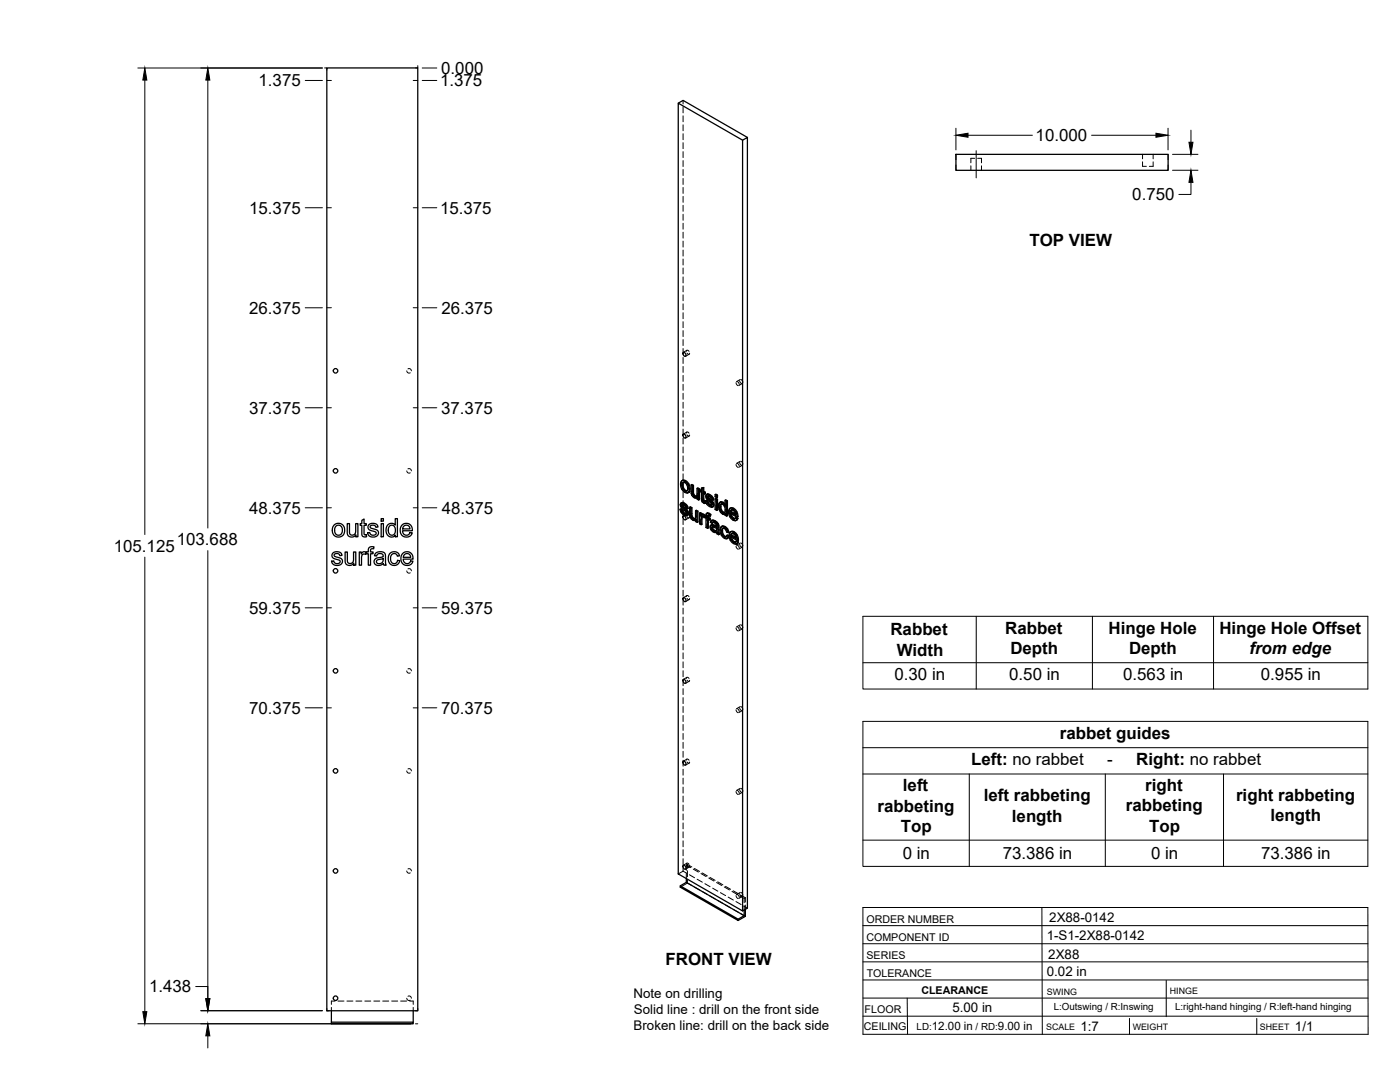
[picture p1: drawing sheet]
<svg xmlns="http://www.w3.org/2000/svg" width="559mm" height="432mm" viewBox="0 0 559 432" stroke-linecap="round" stroke-linejoin="round" font-family="sans-serif">
<!-- layer: Visible -->
<g fill="none" stroke="#000" stroke-width=".51">
<path d="M130.5 27.1h36.3v376.3h-36.3zM270.7 41.2l25.7 14.7v307.6l-25.7-14.7zM270.7 41.2l1.9-1.1 25.7 14.7M296.4 55.9l1.9-1.1v307.6l-1.9 1.1M381.6 61.6h84.6v6.4h-84.6zM272.7 140.6a.93 .93 0 0 1 1 .6 .93 .93 0 0 1-.3 1l-.8-.8zM272.7 173.2a.93 .93 0 0 1 1 .6 .93 .93 0 0 1-.3 1l-.8-.8zM272.2 191.8l.7-.2 .8 .2zM272.2 191.8l-.6 1.2 .5 2.2 1.5 1.4 .8 .1 .5-.3M272.3 193.6l.3 1.4M272.6 195l.3-.1 .8 .8-.3 .2zM272.8 192.5l-.2 .9"/>
<path d="M272.9 194.9l-.3-1.5-.3 .2v-.3l.2-.6 .5-.2 .8 .5 .6 1.4-.2 1.4-.8 .1M273.4 192l1.2 1.3 .4-.2 .4 1.9M273.7 195.7l.5 .2M273.7 191.8l1.3 1.3M274.6 193.3l.5 1.9 .3-.2-.2 1.2M275.1 195.2l-.2 1.2 .3-.2-.6 .5M275.8 193.5l.7 .4 .3-.2v3.2M276.5 193.9v3.2l.3-.2 .3 .6M276.5 197.1l.3 .6 .3-.2 .5 .4M276.8 197.7l.4 .4h.9l-.3 .1M276.8 193.7l-.6-.4-.4 .2v3.1l.4 1.1 .7 .8a.97 .97 0 0 0 1.4 .1v.6l.5 .4M277.2 198.1l.6 .1"/>
<path d="M278.2 194.9l.6 .4 .4-.2v4.3l-.4 .2v-4.3M278.3 198.6l-.2 .2M279.2 195.1l-.6-.4-.4 .2v2.7l-.4 .6M280 195.5l-.5 .1v.6l.5 .3v3.3l.7 .9 .6 .3 .3-.2-.1-.7h-.6M280 194.8l.9-.2v1.5M280.6 194.8v1.5l.3-.2 .6 .3M280.6 196.3l.6 .3 .3-.2v.6l-.3 .2v-.6M280.6 199.7l.7 .2M280.7 200l.8 .1M280.9 194.6l-.9 .2v1.1l-.5-.3M280.9 197v2.6M281.2 197.2l-.6-.4v2.8l.5 .2"/>
<path d="M281.6 199.8l.6 .3M282.1 197.3l.7-.1 .6 .2M282.3 198.3l.6 .4M282.4 198.6l.2 .3 .3-.2 1.5 1.4M282.4 197.1l-.4 .3M282.5 197.4h.9l.7 .6M282.5 199.9l-.9-.1 .7 1.6 1.3 .9 .9-.1M282.6 198.9l1.5 1.4 .3-.2 .4 .6M282.6 198v.1M282.7 198.4l-.4-.3 1 .3 .6 1 .6 .2M282.8 197.2l-.9 .2-.2 .9 .4 .9 1.9 1.8-.2 .7M283.1 197.6l.7 .6 .3-.2 .5 .6"/>
<path d="M283.8 198.2l.5 .6 .3-.2 .3 .9-.4 .1-.2-.8M285.4 199l.3-.1 .7 .3-.4 .2zM285.4 197.4l.3-.2 .7 .4-.4 .2zM285.4 199v4.3l.6 .4M285.4 197.4v.8l.6 .4M286.4 199.2v4.3l-.4 .2v-4.3M286.4 197.6v.8l-.4 .2v-.8M289.4 199.7l.6 .3 .3-.1v5.9l-.3 .2v-6M290.3 199.9l-.6-.4-.3 .2v2.1l-.4-.7M133.5 209.4l.9-.5h1l1.5 .7 .6 1-.1 2.1-1 1.3-1.8 .3-1.4-.8-.5-1.6a2.79 2.79 0 0 1 .8-2.5zM134 210.1l1.1-.5 .6 .1 .7 .6 .2 1.8-.8 1.3-1.1 .2-.8-.7-.3-1.5zM138.6 209h.9v3.7a1.31 1.31 0 0 0 1.7 .7 1.31 1.31 0 0 0 .8-1.6v-2.8h.9v5.2h-.9v-.8a1.86 1.86 0 0 1-2.2 .9 1.86 1.86 0 0 1-1.2-2.1z"/>
<path d="M144.4 207.7l.9-.6v1.9h.9v.7h-.9v3.3l.3 .4h.6l.1 .8h-1.2l-.6-.6-.1-3.9h-.6v-.7h.6zM147.2 209.5l1.6-.6a1.73 1.73 0 0 1 2.1 1.4l-.9 .1a1.17 1.17 0 0 0-1.1-.9 1.17 1.17 0 0 0-1.2 .9l.5 .4 2 .6a1.59 1.59 0 0 1 .7 2 1.59 1.59 0 0 1-1.9 .9l-1.5-.3-.8-1.4 .9-.1 .2 .6 .6 .5 1.5-.2a.82 .82 0 0 0 .1-1.1 .82 .82 0 0 0-1-.3l-1-.3a1.38 1.38 0 0 1-.8-2.2zM152.1 209h.9v5.2h-.9zM152.1 207h.9v1h-.9zM154.7 209.5l1.1-.6a1.86 1.86 0 0 1 2 .7v-2.6h.8v7.2h-.8v-.6a2.16 2.16 0 0 1-2.6 .4 2.16 2.16 0 0 1-1.1-2.4zM155.4 210.1l1.3-.5 1 1v2l-.7 .9h-1.1l-.8-1-.1-1.4zM160.4 209.6l1.1-.7h1.4l1 .7 .6 1 .1 1.2h-3.9l.2 1 .8 .7a1.43 1.43 0 0 0 1.9-1l.9 .1-.4 .9-1 .7h-1.6l-1.1-.6-.7-1.7 .2-1.4zM161.2 210l.6-.4 1 .1 .6 .5 .2 .9h-2.9zM271.4 203.2l.6 .3M271.9 200.7l.8-.1 .5 .2M272 203.5l.4-.2 .2 .9-.3 .1zM272.1 201.7l.1 .3 .3-.2 .3 .3"/>
<path d="M272.2 202l.3 .3 .3-.2 1.5 1.4M272.3 200.6l-.5 .2M272.3 204.3l.6 .6h.9M272.4 200.8h.8l.8 .6M272.4 203.3l-1-.1 .7 1.6 1.3 .9 .9-.1M272.5 201.4v.1M272.5 202.3l1.4 1.4 .4-.2 .4 .7M272.5 201.8l-.3-.3 1 .3 .5 1 .7 .3M272.6 204.2l.7 .6M272.7 200.6l-1 .3-.2 .9 .4 .7 1.9 1.9-.2 .7M272.7 205.9a.93 .93 0 0 1 1 .5 .93 .93 0 0 1-.3 1.1l-.8-.9zM272.9 201l.8 .6 .3-.2 .5 .7"/>
<path d="M273 204.9l.6 .2M273.7 201.6l.5 .6 .3-.1 .2 .8-.3 .2-.2-.9M273.7 205.1h-.1M273.9 203.7l.5 .6 .3-.1 .1 .7M274.4 204.3l.1 .7 .3-.1-.2 .5M274.5 205l-.2 .6 .3-.2-.4 .4M275.3 202.4l.6 .4 .3-.2v3.2M275.9 202.8v3.2l.3-.2 .3 .6M275.9 206l.3 .6 .3-.2 .5 .4M276.2 206.6l.4 .4h.9l-.3 .2M276.2 202.6l-.6-.4-.3 .2v3.2l.3 1 .7 .8a.97 .97 0 0 0 1.4 .1M276.6 207l.6 .2"/>
<path d="M277.6 203.8l.7 .4 .3-.2v4.3l-.3 .2v-4.3M277.7 207.5v.7l.6 .3M277.7 207.5l-.2 .2M278.6 204l-.7-.4-.3 .2v2.8l-.4 .6M279.2 204.7l.6 .4 .3-.2v.5l.4-.2M279.8 205.1v.6l.7-.5 .4 .1M280 206.4l.2 2.8-.3 .2v-2.2M280.1 204.9l-.6-.3-.3 .1v4.3l.7 .4M280.2 205.3h.7l.6 .4M280.3 206.1v.1M280.6 205.4l.6 .5M281.1 206.6l-.9-.5-.2 .3 .3-.2-.1 .8"/>
<path d="M281.1 206.6l.1-.5v.3l.6 .4v3.7l.6 .4M281.2 200.3l.1 .7M281.3 206.5l-.2 .1M282.2 204.9h.9l.6 .4M282.2 200.1l.3-.2 .3 .8-.3 .2zM282.4 206.6l.7 .4 .4-.2v.6l-.4 .1v-.5M282.5 204.7l-.5 .2M282.5 200.9l.7 .6h.8M282.7 207.3v3.4l-.3 .2v-3.8l.7 .4M282.7 205.7v.7M282.8 205.1l.6 .4 .3-.2-.4 .8 .1-.6M282.8 200.7l.7 .7"/>
<path d="M283.1 204.9l-.6-.2-.5 .2-.2 1.3-.6-.3 .6-.1M283.2 201.5l.6 .2M283.3 206.1a.46 .46 0 0 0-.5-.5 .46 .46 0 0 0-.4 .6v.4l.3-.2 .8 .4M283.9 209.6l.7-.2 1.4 .5M283.9 201.7h-.1M284.1 210.7l.2 .6 .3-.2 .6 .5M284.1 200.3l.4 .6 .3-.2 .2 .8M284.2 210.4l-.1 .3 .3-.2 .2 .6M284.2 209.4l-.5 .2M284.3 211.3l.5 .5h1M284.3 210.3l-.1 .1M284.4 207.7l.8 .4 .3-.2 .8 .6"/>
<path d="M284.4 210.3l.8 .3a.67 .67 0 0 1 .9 .3 .67 .67 0 0 1-.2 .8M284.4 210.3l-.2 .1M284.4 210.3v.2M284.5 200.9l.2 .7 .3-.1-.2 .5M284.6 208.4l-.5 .5 .6-.5 1.2 1a.43 .43 0 0 1 .1 .6 .43 .43 0 0 1-.7 0l-1-.4M284.6 209.4l-1 .3-.1 1.1 .6 1.1 1.1 .6a.61 .61 0 0 1 .7-.1 .61 .61 0 0 1 .3 .6l.6 .4M284.7 201.6l-.2 .6 .3-.2-.5 .4M284.7 207.6l-.8 .2M284.8 211.8h1.1M285.2 208.1l.8 .5 .3-.1 .4 .5M285.5 207.9l-.8-.3-1 .3-.2 .5 .6 .5M285.9 211.7l-.4 .3"/>
<path d="M286 208.6l.4 .6 .3-.2 .2 .7M286.4 209.2l.2 .6 .3-.1 .1 2.9M286.6 209.8l.1 3 .3-.2 .2 .6-.4 .2-.1-.6M287.4 202.4l.3 1.4M287.5 200.4h1.2l.6 .6M287.7 201.3h.7l.7 .8 .3 1.1-.2 1.4M287.7 201.3l-.3 1.1 .4-.2 .3 1.4M287.7 203.8l.4-.2 .7 .8-.4 .2zM287.8 201.2l-.1 .1M287.8 200.3l-.5 .2M288 201.1l-.2 1.1M288.1 212v.1a1.2 1.2 0 0 0 .8 1.4l.5 .5"/>
<path d="M288.2 210.1l.9 .2 .3-.2 1 1M288.4 213.4l.6 .7 .9 .1M288.4 200.6l.6 .5h.4M288.4 204.6h.8M288.5 209.9l-.6 .3M288.6 210.8l-.2 1M288.7 200.4l-.7-.2-.9 .5-.3 .8 .1 1.4 1.1 1.9 .8 .5 .6-.2v.5l.6 .4M288.8 204.4l.4 .1M289.1 210.3l.8 .6a1.43 1.43 0 0 1 1 1.5l-.3 .1-.5-1.3M289.4 210.1l-.9-.2-.7 .3-.3 .7v1.4l.9 2 1 .6 .7 .1M289.4 205.1l-.2 .2M290 213.7l.7 .4"/>
<path d="M290.6 212.5l-.6-.2-.6-1.2-.9-.3-.4 1.2 .3-.2 .3 1.4M290.7 214.1l.3-.1-.3 .6-.6 .4zM291 214l-.6-.5-.7 .8-.6-.1M291.3 202.9h1a1.84 1.84 0 0 1 1.8 1.2M291.5 212.3l.8-.1a1.99 1.99 0 0 1 2 1.3M291.5 204.3l2.1 1.2-.4-1.1-.9-.9-.6 .1-.2 .7 .3-.2 1.7 1M291.7 213.6l2.1 1.2-.5-1.3-.9-.6h-.4l-.3 .7 .3-.2 1.7 1M291.8 206.1l.8 .8h.8M291.8 205l.3 .9M292 203.5l-.2 .6M292 214.4l.3 .9M292 215.5l.8 .8h.8"/>
<path d="M292.2 212.9l-.2 .5M292.5 203l1 1a1.89 1.89 0 0 1 1 2.1M292.6 206.9l.6 .2M292.7 212.4l1.1 1a1.97 1.97 0 0 1 .9 2M292.8 216.3l.5 .2M292.9 202.8l-.9-.2-1 .7-.2 1 .2 1.4 .7 1.1 1.3 1h.7l.8-.9M293.1 212.2l-.9-.2-.9 .5-.3 1.5 .3 1.2 .8 1.2 1.2 .7h.7l.7-.8M293.3 207l-.1 .1M293.5 216.4l-.2 .1M293.6 206.6l.6 .5M293.8 204.3l.4 1.9 .3-.1-.3 .1M293.8 216l.6 .5"/>
<path d="M293.9 213.7l.5 1.9 .3-.2-.3 .2M294.2 206.4l-2.8-1.6 .4 1.3 .3-.2 .8 .9M294.4 215.8l-2.8-1.6 .4 1.3 .3-.2 .8 .8M294.5 206.9l-.7 .8M294.5 206.9l-.6-.5-.7 .7M294.7 216.3l-.7 .8M294.7 216.3l-.6-.5-.8 .7M132.9 220.6l1.3-.4a1.81 1.81 0 0 1 2.3 1.4l-.9 .2a1.21 1.21 0 0 0-1.1-.9 1.21 1.21 0 0 0-1.2 .8l.3 .4 2.3 .7a1.6 1.6 0 0 1 .6 2 1.6 1.6 0 0 1-1.9 .9l-1.7-.5-.6-1.2 .9-.2 .3 .8 .6 .3 1.3-.2a.81 .81 0 0 0 .3-1.1 .81 .81 0 0 0-1.1-.3l-1-.3a1.36 1.36 0 0 1-1.1-1 1.36 1.36 0 0 1 .4-1.4zM137.8 220.3h.8l.1 3.8a1.31 1.31 0 0 0 1.7 .7 1.31 1.31 0 0 0 .7-1.7v-2.8h.9v5.3h-.8v-.8a1.86 1.86 0 0 1-2.2 .8 1.86 1.86 0 0 1-1.2-2.1zM143.4 220.3h.8v.8a1.27 1.27 0 0 1 2-.7l.8-.1v-1.1a1.55 1.55 0 0 1 2.3-1l-.2 .8a.81 .81 0 0 0-.8 0 .81 .81 0 0 0-.4 .8v.5h1v.7h-1v4.6h-.9v-4.6h-.8v-.4l-.3 .7-.8-.2-.6 .5-.2 4h-.9zM149.8 220.9l1.7-.7 1.3 .1 .7 .4 .6 4.9h-.9l-.2-.7-1.2 .7h-1.2l-.8-.4-.4-.7a1.74 1.74 0 0 1 2-2l.6-.1a.8 .8 0 0 0 .9-.8 .8 .8 0 0 0-1.1-.7l-1 .2-.5 .8-.8-.1zM150.5 223.6l2.5-.7a1.59 1.59 0 0 1-.7 1.8 1.59 1.59 0 0 1-1.9-.1z"/>
<path d="M155.7 220.8l1-.6 1.6 .1 .8 .6 .4 .9-.9 .2a1.47 1.47 0 0 0-2-.9 1.47 1.47 0 0 0-.7 2l.2 1 .6 .7h1.2l.8-1.2 .9 .1-.4 1.1a2.47 2.47 0 0 1-3.3 .4 2.47 2.47 0 0 1-.9-3.1zM160.7 220.9l1.4-.7 1.8 .4a2.83 2.83 0 0 1 1 2.5h-4l.3 1 .8 .8a1.46 1.46 0 0 0 1.9-1l.9 .1-.5 1-1 .6h-1.5l-1.1-.6-.7-1.8 .1-1.1zM161.4 221.3l.7-.3h1l.6 .5 .2 .9h-2.9zM272.7 238.5a.93 .93 0 0 1 1 .6 .93 .93 0 0 1-.3 1l-.8-.9zM272.7 271.1a.93 .93 0 0 1 1 .6 .93 .93 0 0 1-.3 1l-.8-.8zM272.7 303.8a.93 .93 0 0 1 1 .5 .93 .93 0 0 1-.3 1.1l-.8-.9zM272.7 345.3a.93 .93 0 0 1 1 .6 .93 .93 0 0 1-.3 1l-.8-.9zM273.9 350.6v1.5l-2.4 1.4v.6l23.1 13.2v-.5l-23.1-13.3M273.9 352.1l23.1 13.3-2.4 1.4M297 363.2v2.2M297.5 362.9v2.8l-2.9 1.6M132.3 403.4v5.2h32.6v-.7h-32.6"/>
<path d="M164.9 403.4v4.5"/>
<circle cx="133.9" cy="148" r=".9"/>
<circle cx="133.9" cy="187.9" r=".9"/>
<circle cx="133.9" cy="227.8" r=".9"/>
<circle cx="133.9" cy="267.7" r=".9"/>
<circle cx="133.9" cy="307.6" r=".9"/>
<circle cx="133.9" cy="347.6" r=".9"/>
<circle cx="133.9" cy="398.4" r=".9"/>
</g>
<!-- layer: Hidden -->
<g fill="none" stroke="#000" stroke-width=".4">
<path d="M272.6 40.1v1.4M272.6 42.7v2.3M272.6 46.2v2.4M272.6 49.8v2.4M272.6 53.4v2.4M272.6 56.9v2.4M272.6 60.5v2.4M272.6 64.1v2.4M272.6 67.6v2.4M272.6 71.2v2.4M272.6 74.8v2.4M272.6 78.4v2.4"/>
<path d="M387.5 66.2v1.8M389 63.2h-1.5v1.8M390.2 63.2h1.6v1.8M391.8 66.2v1.8M456 64.6v1.8h1.6M456 61.6v1.8M460.3 64.6v1.8h-1.6M460.3 61.6v1.8M272.6 81.9v2.4M272.6 85.5v2.4M272.6 89.1v2.4M272.6 92.7v2.3"/>
<path d="M272.6 96.2v2.4M272.6 99.8v2.4M272.6 103.4v2.3M272.6 107v2.3M272.6 110.5v2.4M272.6 114.1v2.4M272.6 117.7v2.3M272.6 121.2v2.4M272.6 124.8v2.4M272.6 128.4v2.4M272.6 132v2.3M272.6 135.5v2.4"/>
<path d="M272.6 139.1v2.4M274.2 139.8l-1.5 .8M162.4 148l.4 .8h.9M162.8 147.2l1 .1 .4 .7M272.6 142.7v2.4M272.6 146.2v2.4M272.6 149.8v2.4M272.6 153.4v2.4M272.6 157v2.3M274 140.2l.4-.5 .6 .5M274.2 140.9l.7 .5 .4-.5M275.1 141.4l-1.5 .8"/>
<path d="M293.8 152.7l.2 .7 .6 .5M294.2 152.3l.7 .5 .2 .7M295.2 151.9l.2 .7 .7 .5M295.4 151.5l-1.4 .8M295.7 151.4l.5 .5 .3 .7M296.3 153l-1.4 .9M272.6 160.5v2.4M272.6 164.1v2.4M272.6 167.7v2.4M272.6 171.2v2.4M272.6 174.8v2.4M272.6 178.4v2.4"/>
<path d="M274 172.8l.4-.4 .6 .5M274.2 172.4l-1.5 .8M274.2 173.5l.6 .5 .5-.4M275.1 174l-1.5 .8M162.4 187.9l.4 .8h.9M162.8 187.1l1 .1 .4 .7M271.9 193.1l.5 1.9-.3 .2M272.4 195l1.3 1.3-.3 .2M272.5 191.6l-.9 1.7M272.6 181.9v2.4M272.6 185.5v2.4M272.6 189.1v2.4"/>
<path d="M272.6 192.7v2.4M272.6 196.2v2.4M272.6 199.8v2.4M272.8 192.5l-.2 .1M272.9 192.4h.8l-.3 .2M273.7 192.4l.8 .9-.3 .2M273.7 196.3l.9 .3-.3 .1M274.5 195.7l-.3 .2M274.5 193.3l.3 1.2-.3 .4M274.8 194.7l-.1 .8-.5 .4M275 196.5l-.4 .1M276.2 193.3v3.4l-.3 .2"/>
<path d="M276.2 196.7l.2 .7-.3 .1M276.4 197.4l.4 .6-.3 .1M276.8 198l.6 .5-.3 .1M277.4 198.5l.7 .2 .5-.3-.3 .2M278.1 198.1h.1M278.3 198l-.3 .2M278.4 198.6h-.1M278.4 197.8l-.3 .3M278.6 194.7l-.1 2.7-.4 .6M278.6 198.4v.7l-.3 .1M278.6 199.1l.6 .3M279.8 196l.5 .3-.3 .2"/>
<path d="M279.8 195.4v.6l-.3 .2M280 195.5l.3 .2M280.3 196.3l.1 3.3-.4 .2M280.3 194.6v1.1l-.3 .2M280.4 199.6l.2 .5-.3 .2M280.6 196.8l.3-.2v.4M280.9 196.6l.6 .4M281.9 199.7l.5 1.3-.3 .1M282 197.8l.2 .7-.4 .2M282.1 197.4l-.4 .6M282.2 198.5l.4 .6-.4 .2M282.3 197.2l-.5 .4"/>
<path d="M282.5 198l.3-.2-.2 .2M282.6 199.1l1.6 1.6-.4 .2M282.7 197.9l-.3 .1M282.8 197.8l.6 .2-.3 .2M283.4 198l.6 .5-.3 .2M284 198.5l.2 .7-.3 .2M284.2 199.2l.7 .3M285.7 197.2v.9l-.3 .1M285.7 198.9v1.5M285.7 198.1l.7 .3M289.7 199.5v2.1l-.3 .2M293.8 185.4l.2 .6 .6 .5"/>
<path d="M294.2 184.9l.7 .6 .2 .6M295.2 184.5l.2 .7 .7 .5M295.4 184.1l-1.4 .8M295.7 184.1l.5 .4 .3 .8M296.3 185.7l-1.4 .8M271.7 203.1l.5 1.3-.3 .2M271.8 201.3l.2 .6-.3 .2M271.9 200.8l-.4 .6M272 201.9l.4 .6-.3 .2M272.1 200.6l-.5 .4M272.2 204.4l1.1 1-.3 .1M272.3 201.4l.3-.2-.1 .2"/>
<path d="M272.4 202.5l1.6 1.6-.3 .2M272.6 201.3l-.4 .2M272.6 201.2l.7 .2-.4 .2M272.6 203.4v2.4M272.6 207v2.3M272.6 210.5v2.4M272.6 214.1v2.4M272.6 217.7v2.3M273.3 201.4l.5 .6-.3 .1M273.3 205.4l.8 .2-.3 .2M273.8 204.9h.2M273.8 202l.3 .6-.4 .2"/>
<path d="M274 205.5l.4-.5 .6 .5M274 204.1l.2 .5-.3 .1M274 204.9l-.3 .2 .3-.2M274.1 202.6l.6 .3M274.2 204.6l-.2 .3M274.2 205.1l-1.5 .8M274.2 206.2l.6 .5 .5-.5M274.5 205.6h-.4M275.1 206.6l-1.5 .9M275.6 202.2v3.4l-.3 .2M275.6 205.6l.2 .7-.3 .2M275.8 206.3l.4 .6-.3 .2"/>
<path d="M276.2 206.9l.6 .5-.3 .2M276.8 207.4l.7 .2 .5-.3-.2 .2M277.5 207h.1M277.7 206.9l-.3 .2M277.8 206.7l-.3 .3M277.9 203.6v2.8l-.4 .5M278 207.3v.7l-.3 .2M278 208l.6 .3M279.5 207.3v1.6l-.3 .1M279.5 208.9l.7 .3M279.5 204.6v1.5M280.1 205.4v.1"/>
<path d="M280.1 206.1l.8-.1-.3 .2M280.3 206.1l.2-.2-.3 .2M280.4 205.2l-.6 .5M280.6 200.1l.6 .5-.4 .1M280.9 206l.5 .4M281.2 200.6l.4 .2M281.2 206.1l.3-.2-.1 .5M281.4 206.4l-.1 .1M281.5 205.7v.1M281.5 206.3l.6 .3-.3 .2M281.5 205.9l-.3 .5M281.5 205.7l-.3 .3"/>
<path d="M281.8 205.8l.3 .2M282.1 209v1.3l-.3 .2M282.1 210.3l.6 .4M282.1 206.6v1.3M282.2 205l-.1 1-.3 .2M282.3 204.7l-.4 .4M282.4 201l1.1 1-.3 .1M282.4 207.1l.3-.2v.4M282.5 205.7l.4-.2-.2 .2M282.7 206.9l.8 .5M282.9 205.5l.4 .1-.4 .2M283.3 205.6l.3 .3"/>
<path d="M283.5 202l.8 .2-.3 .2M283.7 210.1l.4 1.1-.4 .2M283.8 208.2l.7 .5M283.9 209.6l-.5 .7M284 201.5h.1M284 209.4l-.5 .4M284.1 211.2l.9 .9-.3 .2M284.1 207.7l-.6 .7M284.2 200.7l.2 .5-.4 .1M284.2 201.5l-.3 .2 .2-.2M284.2 207.6l-.4 .3M284.4 201.2l-.3 .3"/>
<path d="M284.5 208.4l.3-.2-.2 .2M284.5 210.2l.2-.1zM284.5 210.2l-.2 .1M284.6 210.1l-.4 .2M284.6 202.2h-.3M284.7 210.1l1.6 .5-.3 .2M284.8 208.2l.6 .2-.3 .2M285 212.1l.7 .2-.3 .2M285.4 208.4l.8 .7-.4 .2M285.7 212.3l.7-.1-.4 .2M285.7 201.6v1.6l-.3 .1M285.7 203.2l.7 .3"/>
<path d="M286 209.9l.3 .1M286 211.7l-.3 .2M286.2 209.1l.1 .7-.3 .2M286.3 210.6v.8l-.4 .4 .3-.3M286.3 209.8l-.3 .4M286.4 212.2l.1 .7-.3 .1M286.5 212.9l.7 .3M287.1 201.8l.2 1.3-.3 .2M287.3 200.7l-.2 1.1-.3 .2M287.3 203.1l.6 1.1-.3 .2M287.6 200.3l-.6 .6M287.7 211.4l.5 1.9-.3 .2"/>
<path d="M287.9 204.2l.8 .8-.3 .1M288 210.3l-.3 1.1-.3 .2M288 201.1h.7l-.3 .2M288 201.1l-.2 .1M288 201.1h.1M288.1 201l-.3 .2M288.2 213.3l1.2 1.3-.3 .2M288.2 210l-.6 .5M288.6 210.8l-.2 .1M288.7 210.7l.8 .1-.4 .1M288.7 205l.7 .1 .4-.2-.4 .2M288.7 201.1l.8 .8-.4 .2"/>
<path d="M289.4 201.1l.3 .5M289.4 214.6l1.1 .2M289.5 210.8l.5 .5-.3 .2M289.5 201.9l.3 1.5-.4 .2M289.5 205.1h-.1M289.8 203.4l-.1 .7-.5 .4 .3-.1M289.8 204.9v.6l-.4 .1M289.8 205.5l.5 .3M290 211.3l.3 .8-.3 .2M290 214.1l-.1 .1M290.3 212.1l.6 .3M290.4 213.5l-.7 .8"/>
<path d="M291.1 204.1l.5 1.9-.3 .2M291.3 213.5l.5 1.9-.3 .2M291.4 204.8l.4-.1v.3M291.6 206l1.3 1.4-.3 .1M291.6 202.7l-.8 1.6M291.6 214.2l.4-.2v.4M291.8 204.7l2.7 1.5M291.8 215.4l1.3 1.3-.3 .2M291.8 212.1l-.5 1.4-.3 .2M292 214l2.7 1.6M292 203.5l-.2 .1M292.1 203.4l.8 .1-.4 .1"/>
<path d="M292.2 212.9h-.2M292.3 212.7l.8 .1-.4 .2M292.9 203.5l.7 .8-.3 .2M292.9 207.4l1 .2-.3 .2M293.1 212.8l.7 .9-.3 .2M293.1 216.7l1.1 .3-.4 .2M293.5 206.9h-.1M293.5 206.9l-.2 .1M293.5 205.1l.4 .2M293.6 206.8l-.4 .2M293.6 204.3l.3 1-.3 .2M293.7 216.3h-.1"/>
<path d="M293.7 216.3l-.2 .1M293.7 214.4l.4 .3M293.8 216.2l-.3 .2M293.8 218l.2 .7 .6 .5M293.8 213.7l.3 1-.3 .1M293.9 206.4l-.4 .5M294.1 215.8l-.4 .5M294.1 207.5l-.2 .1M294.2 217.5l.7 .6 .2 .6M294.3 216.9l-.1 .1M295.2 217.1l.2 .7 .7 .5M295.4 216.7l-1.4 .9"/>
<path d="M295.7 216.7l.5 .4 .3 .8M296.3 218.3l-1.4 .8M162.4 227.8l.6 .9 .7-.1M162.8 227l1 .1 .4 .7M272.6 221.3v2.3M272.6 224.8v2.4M272.6 228.4v2.4M272.6 232v2.3M272.6 235.5v2.4M272.6 239.1v2.4M274 238.1l.4-.5 .6 .5M274.2 237.7l-1.5 .8"/>
<path d="M274.2 238.8l.6 .5 .5-.5M275.1 239.3l-1.5 .8M272.6 242.7v2.4M272.6 246.3v2.3M272.6 249.8v2.4M272.6 253.4v2.4M272.6 257v2.4M293.8 250.6l.2 .7 .6 .5M294.2 250.2l.7 .5 .2 .7M295.2 249.8l.2 .7 .7 .5M295.4 249.4l-1.4 .8M295.7 249.3l.5 .5 .3 .7"/>
<path d="M296.3 250.9l-1.4 .9M162.4 267.7l.6 .9 .7-.1M162.8 267h1l.4 .7M272.6 260.5v2.4M272.6 264.1v2.4M272.6 267.7v2.4M272.6 271.3v2.3M272.6 274.8v2.4M272.6 278.4v2.4M274 270.7l.4-.4 .6 .5M274.2 270.3l-1.5 .8M274.2 271.4l.6 .5 .5-.4"/>
<path d="M275.1 271.9l-1.5 .8M272.6 282v2.4M272.6 285.5v2.4M272.6 289.1v2.4M272.6 292.7v2.4M272.6 296.2v2.4M272.6 299.8v2.4M293.8 283.3l.2 .6 .6 .5M294.2 282.8l.7 .6 .2 .6M295.2 282.4l.2 .7 .7 .5M295.4 282l-1.4 .8M295.7 282l.5 .4 .3 .7"/>
<path d="M296.3 283.6l-1.4 .8M162.4 307.7l.4 .7h.9M162.8 306.9h1l.4 .8M272.6 303.4v2.4M272.6 307v2.4M272.6 310.5v2.4M272.6 314.1v2.4M272.6 317.7v2.4M274 303.4l.4-.5 .6 .5M274.2 303l-1.5 .8M274.2 304.1l.6 .5 .5-.5M275.1 304.5l-1.5 .9"/>
<path d="M293.8 315.9l.2 .7 .6 .5M294.2 315.4l.7 .6 .2 .6M295.2 315l.2 .7 .7 .5M295.4 314.6l-1.4 .8M295.7 314.6l.5 .4 .3 .8M296.3 316.2l-1.4 .8M272.6 321.3v2.3M272.6 324.8v2.4M272.6 328.4v2.4M272.6 332v2.3M272.6 335.6v2.3M272.6 339.1v2.4"/>
<path d="M162.4 347.6l.4 .8 .9-.1M162.8 346.8h1l.4 .8M272.6 342.7v2.4M272.6 346.3v1.4M272.6 347.7l-1.9 1.1M272.6 347.7l1.5 .8M273.9 348.5v2.1M273.9 345.2l1.8 1M274 344.9l.4-.5 .6 .5M274.2 344.5l-1.5 .8M274.2 345.6l.6 .5 .5-.5M274.4 346.3v-1.3l-.5 .2v2.1"/>
<path d="M274.4 352.4l-2.9 1.7M274.4 347.5v2.4M274.4 351.1v1.3M274.4 345l1.7 1M274.4 352.4l1.7 1M275.1 346.1l-1.5 .8M275.2 349.1l2 1.2M276.7 346.8l2.1 1.2M277.2 346.6l2 1.2M277.2 354l2 1.2M278.3 350.9l2 1.2M279.8 348.6l2.1 1.2"/>
<path d="M280.3 348.4l2 1.1M280.3 355.8l2 1.2M281.3 352.7l2.1 1.2M282.9 350.4l2.1 1.2M283.4 350.1l2 1.2M283.4 357.6l2 1.2M284.5 354.5l2 1.1M286 352.2l2.1 1.2M286.5 351.9l2 1.2M286.5 359.3l2 1.2M287.5 356.2l2.1 1.2M289.1 354l2.1 1.2"/>
<path d="M289.6 353.7l2 1.2M290.6 358l2.1 1.2M292.2 355.7l2.4 1.4 .5 1M292.7 355.5l2 1.2M293.8 359.8l2 1.2M293.8 357.4l.2 .7 .6 .5M295.2 356.6l.2 .7 .7 .5M295.3 357.5l1.7 1 .5-.2M295.4 356.2l-1.4 .8M295.7 356.1l.5 .5 .3 .7M295.8 357.3l1.7 1M296.3 357.7l-1.4 .9"/>
<path d="M297 358.5v1.8M297.5 358.3v1.7M289.6 361.1l2 1.2M292.7 362.9l2 1.2M295.8 364.7l1.7 1M296.8 361.6l1.5 .8M297 361.4v1.8M297.5 361.2v1.7M133.7 399.5h-1.4v1.3M134.9 399.5h2.4M138.5 399.5h2.4M142 399.5h2.4"/>
<path d="M145.6 399.5h2.4M149.2 399.5h2.4M152.8 399.5h2.4M156.3 399.5h2.4M159.9 399.5h2.4M162.4 398.4l.4 .8h.9M162.8 397.6h1l.4 .8M163.5 399.5h1.4v1.3M132.3 402v1.4M164.9 402v1.4"/>
</g>
<!-- layer: Reference -->
<g fill="none" stroke="#000" stroke-width=".4">
<path d="M129.5 27.1h1v.9M130.5 32.1h1.8M164.9 32.1h1.9M166.8 26.2v.9h-1M381.6 61.6v2.1M381.6 65.8v2.2M466.2 61.6v2.1M466.2 65.8v2.2M130.5 82.9h1.8M164.9 82.9h1.9M130.5 122.8h1.8M164.9 122.8h1.9"/>
<path d="M130.5 162.7h1.8M164.9 162.7h1.9M130.5 202.6h1.8M164.9 202.6h1.9M130.5 242.6h1.8M164.9 242.6h1.9M130.5 282.5h1.8M164.9 282.5h1.9M130.5 402.5v.9h.9M165.8 408.6h1M166.8 402.5v.9h-1"/>
</g>
<!-- layer: Hidden Narrow -->
<path d="M276.2 196l-.4 .2M278.6 197l-.4 .2M280.3 198.8l-.3 .1M273.3 203.5l-.3 .1M275.6 204.9l-.3 .2M277.9 205.9l-.3 .2M282.1 205.6l-.3 .1M283.5 200l-.3 .2M285.3 210.3l-.3 .2M286.3 210.9l-.3 .1" fill="none" stroke="#000" stroke-width=".4"/>
<!-- layer: Visible Narrow -->
<path d="M276.8 196.1l-.3 .2M280.9 199.2l-.3 .1M283.5 199.2l-.3 .2M273.3 202.6l-.3 .2M276.2 205l-.3 .2M282.7 206l-.3 .2M285.2 209.6l-.3 .2M287 210.3l-.4 .2M287 211.3l-.4 .2" fill="none" stroke="#000" stroke-width=".4"/>
<!-- layer: Titleblock -->
<path d="M344.4 362.2h201.6l.1 50.6h-201.7zM344.4 376.6h201.6M344.4 369.4h201.6M415.9 362.2l.1 50.6M344.4 383.9h201.6M344.4 398.3h201.6M344.4 391.1h201.6M362.1 398.3l.1 14.4M465.5 391.3v14.4M344.4 405.5h201.7M450.8 406.4v6.4M501.6 406.4v6.4" fill="none" stroke="#000" stroke-width=".4"/>
<!-- layer: Custom Tables -->
<path d="M344.4 246h201.6v29h-201.6zM389.7 246v29M436 246v29M484.4 246v29M344.4 264.5h201.6M344.4 287.9h201.6v57.9h-201.6zM344.4 298.4h201.6M344.4 308.9h201.6M386.9 308.9v36.9M441.2 308.9v36.9M488.4 308.9v36.9M344.4 335.3h201.6" fill="none" stroke="#000" stroke-width=".4"/>
<!-- layer: FD_Dimensions -->
<g fill="none" stroke="#000" stroke-width=".4">
<path d="M55 27.1h73.7M57.8 32v181.3M83 32v178.7M121.8 32.1h6.9M168.5 27.1h5.8M168.5 32.1h5.8M381.6 51.2v8.6M386.4 54h25.7M435.7 54h25.7M466.2 51.2v8.6M475.4 51.9v4.9M468 61.6h10.2"/>
<path d="M468 67.9h10.2M475.4 72.8v4.8h-4.9M121.8 82.9h6.9M168.5 82.9h5.8M121.8 122.8h6.9M168.5 122.8h5.8M121.8 162.7h6.9M168.5 162.7h5.8M83 219.7v178.8M121.8 202.6h6.9M168.5 202.6h5.8M57.8 222.3v181.4"/>
<path d="M121.8 242.6h6.9M168.5 242.6h5.8M121.8 282.5h6.9M168.5 282.5h5.8M78.1 393.7h4.9M55 408.6h109.1M80.2 403.4h48.5M83 413.4v4.8"/>
</g>
<path d="M57.8 27.1l.8 4.9h-1.6zM83 27.1l.8 4.9h-1.7zM381.6 54l4.8-.8v1.6zM461.4 53.2l4.8 .8-4.8 .8zM474.6 56.8h1.6l-.8 4.8zM475.4 67.9l.8 4.9h-1.6zM82.1 398.5h1.7l-.8 4.9zM57 403.7h1.6l-.8 4.9zM83 408.6l.8 4.8h-1.7z" fill="#000" stroke="#000" stroke-width=".4"/>
<!-- layer: Smart Centers -->
<path d="M389.6 60.1v10.9" fill="none" stroke="#000" stroke-width=".4"/>
<g font-size="6.7">
<text x="176.1" y="29.5">0.000</text>
<text x="103.2" y="34.5">1.375</text>
<text x="175.6" y="34.5">1.375</text>
<text x="413.4" y="56.3">10.000</text>
<text x="452" y="80">0.750</text>
<text x="99.4" y="85.3">15.375</text>
<text x="175.6" y="85.3">15.375</text>
<text x="410.9" y="98.2">TOP VIEW</text>
<text x="99.4" y="125.2">26.375</text>
<text x="176.2" y="125.2">26.375</text>
<text x="99.4" y="165.1">37.375</text>
<text x="176.1" y="165.1">37.375</text>
<text x="99.4" y="205">48.375</text>
<text x="176.3" y="205">48.375</text>
<text x="45.4" y="220.2">105.125</text>
<text x="70.5" y="217.6">103.688</text>
<text x="99.4" y="244.9">59.375</text>
<text x="176.1" y="244.9">59.375</text>
<text x="355.4" y="253.6">Rabbet</text>
<text x="401.2" y="252.9">Rabbet</text>
<text x="442.5" y="252.9">Hinge Hole</text>
<text x="486.7" y="252.9">Hinge Hole Offset</text>
<text x="357.9" y="261.6">Width</text>
<text x="403.3" y="261">Depth</text>
<text x="450.6" y="261">Depth</text>
<text x="498.7" y="261">from edge</text>
<text x="357" y="271.4">0.30 in</text>
<text x="402.8" y="271.4">0.50 in</text>
<text x="448.3" y="271.4">0.563 in</text>
<text x="503.3" y="271.4">0.955 in</text>
<text x="99.4" y="284.8">70.375</text>
<text x="176.1" y="284.8">70.375</text>
<text x="423" y="294.8">rabbet guides</text>
<text x="387.6" y="305.4">Left: no rabbet</text>
<text x="441.9" y="305.4">-</text>
<text x="453.5" y="305.4">Right: no rabbet</text>
<text x="360.4" y="315.8">left</text>
<text x="457.1" y="315.8">right</text>
<text x="350.3" y="323.9">rabbeting</text>
<text x="392.7" y="319.8">left rabbeting</text>
<text x="449.4" y="323.8">rabbeting</text>
<text x="493.4" y="319.8">right rabbeting</text>
<text x="403.9" y="327.9">length</text>
<text x="507" y="327.8">length</text>
<text x="359.5" y="331.9">Top</text>
<text x="458.6" y="331.9">Top</text>
<text x="360.3" y="342.9">0 in</text>
<text x="400.2" y="342.9">73.386 in</text>
<text x="459.4" y="342.9">0 in</text>
<text x="503.4" y="342.9">73.386 in</text>
<text x="265.7" y="385.2">FRONT VIEW</text>
<text x="59.5" y="396.1">1.438</text>
</g>
<g font-size="5.3">
<text x="418.8" y="368">2X88-0142</text>
<text x="417.8" y="375.1">1-S1-2X88-0142</text>
<text x="418.4" y="382.5">2X88</text>
<text x="417.8" y="389.5">0.02 in</text>
<text x="252.9" y="398.4">Note on drilling</text>
<text x="253" y="404.9">Solid line : drill on the front side</text>
<text x="380.1" y="404">5.00 in</text>
<text x="252.9" y="411.2">Broken line: drill on the back side</text>
<text x="431.3" y="411.5">1:7</text>
<text x="516.9" y="411.5">1/1</text>
</g>
<g font-size="4.6">
<text x="371.9" y="411.2">12.00 in</text>
<text x="398.3" y="411.2">9.00 in</text>
</g>
<g font-size="4.3">
<text x="345.8" y="368.4">ORDER NUMBER</text>
<text x="345.8" y="375.5">COMPONENT ID</text>
<text x="345.8" y="382.7">SERIES</text>
<text x="345.9" y="389.9">TOLERANCE</text>
<text x="367.7" y="396.7">CLEARANCE</text>
<text x="345.1" y="404.3">FLOOR</text>
<text x="344.8" y="411.1">CEILING</text>
</g>
<g font-size="3.9">
<text x="420.6" y="403.1">L:Outswing / R:Inswing</text>
<text x="469" y="403.1">L:right-hand hinging / R:left-hand hinging</text>
<text x="365.9" y="411.2">LD:</text>
<text x="389.4" y="411.2">/ RD:</text>
</g>
<g font-size="3.5">
<text x="417.9" y="397">SWING</text>
<text x="466.9" y="396.9">HINGE</text>
<text x="417.5" y="410.9">SCALE</text>
<text x="452.1" y="410.9">WEIGHT</text>
<text x="502.9" y="410.9">SHEET</text>
</g>
</svg>
